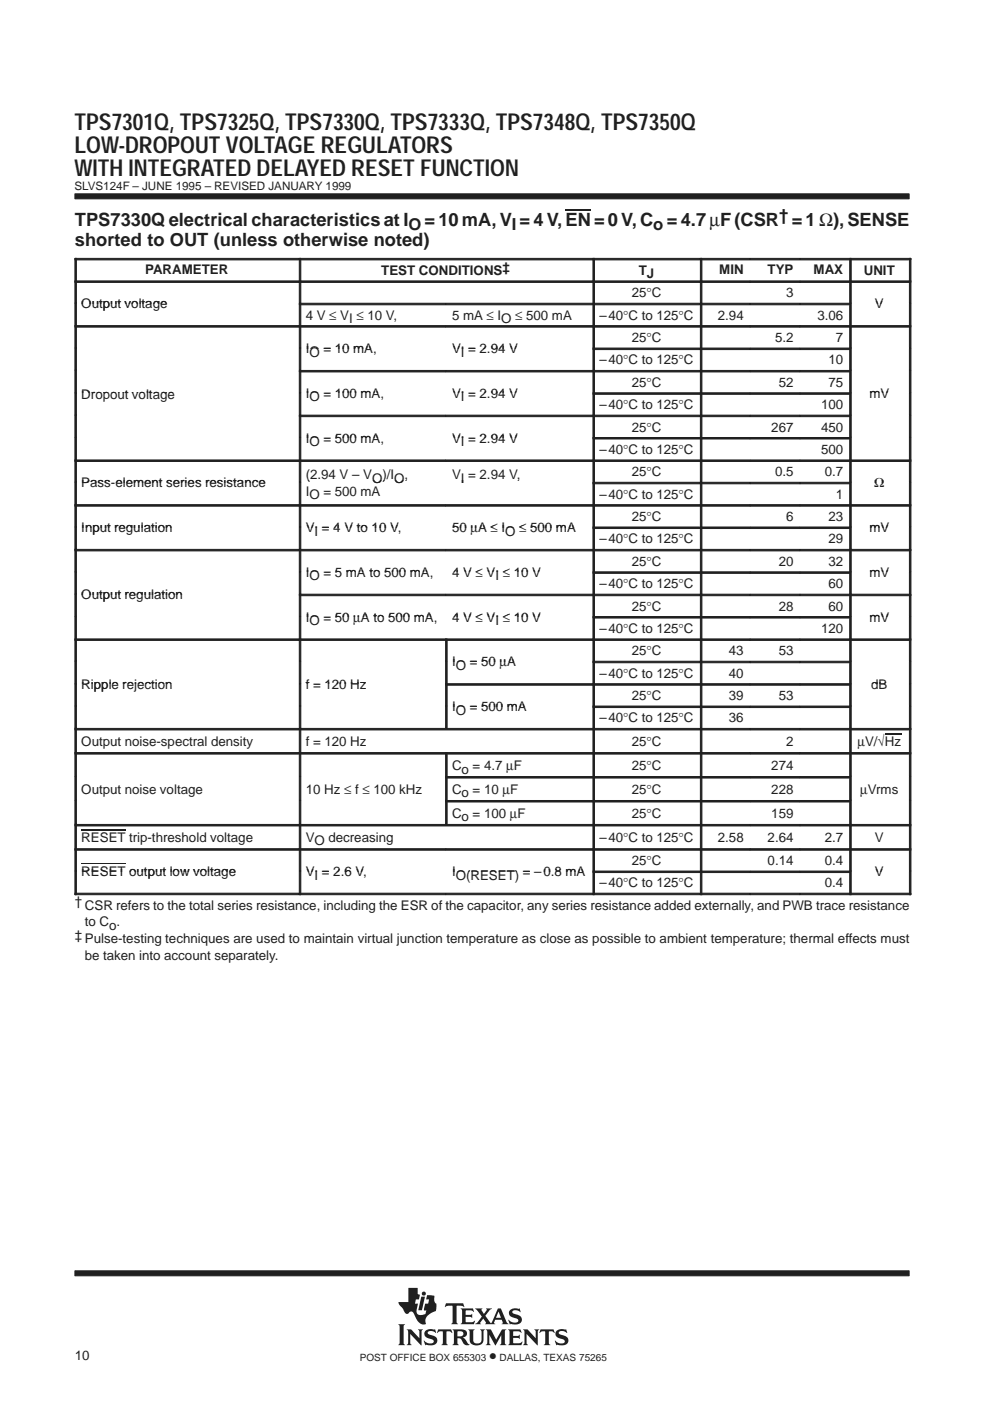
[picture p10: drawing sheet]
<svg xmlns="http://www.w3.org/2000/svg" width="210mm" height="297mm" viewBox="0 0 210 297" stroke-linecap="round" stroke-linejoin="round" font-family="sans-serif">
<g fill="#231f20" stroke="#231f20" stroke-width=".21">
<path d="M15.9 41.1h176.9v1.1h-176.9z" fill-rule="evenodd"/>
<path d="M15.9 269.4h176.9v1.1h-176.9z" fill-rule="evenodd"/>
</g>
<g fill="#231f20">
<path d="M89.3 274.9h.8l-.6 2.9h-.8z"/>
<path d="M95.9 281.9h2.1a.85 .85 0 0 1 1 .8 .85 .85 0 0 1-.9 .9l.4 .2 .7 1 .4 .2-.2 .2a1.11 1.11 0 0 1-1.4-.9l-.3-.4-.7-.2v1.1l.3 .4h-1.4l.3-.5v-2.3z" fill-rule="evenodd"/>
<path d="M100.7 277.4h1.6l-.2 .5 .5 .7 .6-.9-.1-.3h1.2l-.5 .4-.9 1.2 1.2 1.6 1.5-3.2h.6l1.2 2.9 .4 .5h-1.4l.2-.3-.2-.7h-1.4l-.3 .6 .3 .4h-2.2l.2-.4-.5-.8-.7 .8 .2 .4h-1.3l.5-.4 1-1.3z" fill-rule="evenodd"/>
<path d="M118 282.1a2.12 2.12 0 0 1 1.9-.2l.1-.1 .3 .8-.8-.4h-.7a.35 .35 0 0 0-.3 .3 .35 .35 0 0 0 .2 .4l.5 .2a1.16 1.16 0 0 1 1.2 1.7 1.75 1.75 0 0 1-1.6 .4h-.8l-.4-.9 .9 .5h.7a.47 .47 0 0 0 .6-.4 .47 .47 0 0 0-.6-.5 1.21 1.21 0 0 1-1.4-1.5z" fill-rule="evenodd"/>
<path d="M114.6 281.9h2.8l.2 .7-.5-.3h-.6l-.1 .1v2.4l.3 .4h-1.4l.3-.4v-2.4l-.1-.1h-.6l-.6 .3z" fill-rule="evenodd"/>
<path d="M107.7 281.9h2.6l.2 .7-.6-.3-1.1 .1v.8h1l.4-.2v.9l-.3-.2h-1.1v1l1.4 .1 .5-.4-.2 .8h-2.8l.3-.6v-2.2z" fill-rule="evenodd"/>
<path d="M110.9 281.9h1l1.7 1.8v-1.4l-.3-.4h1l-.3 .4v2.9l-2.4-2.4v2l.3 .4h-1l.3-.4v-2.6z" fill-rule="evenodd"/>
<path d="M103 281.9h1.1l1.1 2.1 1.2-2.1h.9l-.3 .4v2.5l.4 .4h-1.4l.3-.4v-1.7l-1.3 2.2-1.3-2.3v1.8l.4 .4h-1.1l.3-.5v-2.3z" fill-rule="evenodd"/>
<path d="M90.2 282.1a2.17 2.17 0 0 1 1.9-.2l.1-.1 .3 .8-.8-.4-.8 .1a.36 .36 0 0 0-.2 .4 .36 .36 0 0 0 .4 .3l.3 .1a1.14 1.14 0 0 1 1.1 .5 1.14 1.14 0 0 1 .1 1.2 1.73 1.73 0 0 1-1.5 .4h-.9l-.4-.9 .1-.1a1.37 1.37 0 0 0 2.1 .3 .6 .6 0 0 0-.8-.6 1.06 1.06 0 0 1-1.1-.6 1.06 1.06 0 0 1 .1-1.2z" fill-rule="evenodd"/>
<path d="M92.9 281.9h2.8l.2 .7-.5-.3h-.6l-.1 .1v2.4l.3 .4h-1.4l.3-.5v-2.4h-.7l-.6 .3z" fill-rule="evenodd"/>
<path d="M99.3 281.9h1.3l-.3 .3v2l.2 .4 .5 .2h.6l.4-.4 .1-2-.3-.5h1l-.3 .3v2a1.56 1.56 0 0 1-1.3 1.1 1.56 1.56 0 0 1-1.5-.7l-.1-2.4z" fill-rule="evenodd"/>
<path d="M86.2 281.9h1l1.7 1.8v-1.4l-.3-.4h1.1l-.3 .3v3l-2.4-2.4v2l.3 .4h-1.1l.3-.5v-2.3z" fill-rule="evenodd"/>
<path d="M84.4 280.8h1.5l-.3 .3v3.7l.3 .4h-1.5l.3-.5v-3.4z" fill-rule="evenodd"/>
<path d="M94.6 276.3h3.6l.2 .8-.7-.3-.9 .1v3.5l.3 .4h-1.4l.3-.4v-3.5l-1-.1-.7 .3z" fill-rule="evenodd"/>
<path d="M97.7 277.4h2.6l.2 .7-.7-.3-1.1 .1v.9h1.1l.3-.2v.9l-.3-.3h-1.1v1l.1 .1h1.3l.5-.3-.1 .8h-2.8l.3-.6v-2.3z" fill-rule="evenodd"/>
<path d="M108.1 277.8l.6-.3h1.3l.2-.1 .2 .8-1.1-.4a.44 .44 0 0 0-.7 .3 .44 .44 0 0 0 .6 .5 1.29 1.29 0 0 1 1.4 1.5 1.27 1.27 0 0 1-1.1 .7l-1.2-.1-.2 .1-.3-1 .8 .5 .7 .1a.47 .47 0 0 0 .6-.4 .47 .47 0 0 0-.5-.5h-.2a1.11 1.11 0 0 1-1.2-1.6z" fill-rule="evenodd"/>
<path d="M86.6 273.1h2v1.2l.4 .2-.2 1h-.6l-.2 .9h.6l-.2 1.1a1.11 1.11 0 0 0 .3 1.2l.6 .1 .9-.2 .2-.8h-.5l.2-1.4h.7l.2-.9h-.7l.3-.9 1.5 .1v1l.1 .5 .3 .2v1a.49 .49 0 0 1-.4 .7l-.7 .3a2.44 2.44 0 0 0-1.2 1.4v.5a.29 .29 0 0 1 .1 .3 .29 .29 0 0 1-.2 .2h-.1a2.38 2.38 0 0 1-2.1-2 .7 .7 0 0 0-.6-.7 .7 .7 0 0 0-.8 .4 .89 .89 0 0 1-1-.9l-.8-.9-.2-.6h2.1z" fill-rule="evenodd"/>
<circle cx="89.9" cy="274.3" r=".43"/>
</g>
<g fill="#fff">
<path d="M105.7 278.1l.5 1.3h-1z"/>
<path d="M97 282.3l.6-.1a.56 .56 0 0 1 .7 .6 .56 .56 0 0 1-.7 .5h-.6z" fill-rule="evenodd"/>
</g>
<path d="M119.9 44.5h5.4" fill="none" stroke="#231f20" stroke-width=".24"/>
<g fill="#231f20" stroke="#231f20" stroke-width=".21">
<path d="M15.9 54.8h.3v4.7h-.3z" fill-rule="evenodd"/>
<path d="M15.9 54.8h47.5v.3h-47.5z" fill-rule="evenodd"/>
<path d="M63.5 54.8h.3v4.7h-.3z" fill-rule="evenodd"/>
<path d="M63.5 54.8h62.2v.3h-62.2z" fill-rule="evenodd"/>
<path d="M125.7 54.8h.3v4.7h-.3z" fill-rule="evenodd"/>
<path d="M125.7 54.8h22.8v.3h-22.8z" fill-rule="evenodd"/>
<path d="M148.5 54.8h.3v4.7h-.3z" fill-rule="evenodd"/>
<path d="M148.5 54.8h10.5v.3h-10.5z" fill-rule="evenodd"/>
<path d="M159.1 54.8h10.5v.3h-10.5z" fill-rule="evenodd"/>
<path d="M169.6 54.8h10.5v.3h-10.5z" fill-rule="evenodd"/>
<path d="M180.2 54.8h.3v4.7h-.3z" fill-rule="evenodd"/>
<path d="M192.8 54.8h.3v4.7h-.3z" fill-rule="evenodd"/>
<path d="M180.2 54.8h12.9v.3h-12.9z" fill-rule="evenodd"/>
<path d="M15.9 59.6h.3v4.7h-.3z" fill-rule="evenodd"/>
<path d="M15.9 59.6h47.5v.3h-47.5z" fill-rule="evenodd"/>
<path d="M63.5 59.6h.3v4.7h-.3z" fill-rule="evenodd"/>
<path d="M63.5 59.6h62.2v.3h-62.2z" fill-rule="evenodd"/>
<path d="M125.7 59.6h.3v4.7h-.3z" fill-rule="evenodd"/>
<path d="M125.7 59.6h22.8v.3h-22.8z" fill-rule="evenodd"/>
<path d="M148.5 59.6h.3v4.7h-.3z" fill-rule="evenodd"/>
<path d="M148.5 59.6h10.5v.3h-10.5z" fill-rule="evenodd"/>
<path d="M159.1 59.6h10.5v.3h-10.5z" fill-rule="evenodd"/>
<path d="M169.6 59.6h10.5v.3h-10.5z" fill-rule="evenodd"/>
<path d="M180.2 59.6h.3v4.7h-.3z" fill-rule="evenodd"/>
<path d="M192.8 59.6h.3v4.7h-.3z" fill-rule="evenodd"/>
<path d="M180.2 59.6h12.9v.3h-12.9z" fill-rule="evenodd"/>
<path d="M15.9 64.3h.3v4.7h-.3z" fill-rule="evenodd"/>
<path d="M63.5 64.3h.3v4.7h-.3z" fill-rule="evenodd"/>
<path d="M63.5 64.3h31v.3h-31z" fill-rule="evenodd"/>
<path d="M94.5 64.3h31.2v.3h-31.2z" fill-rule="evenodd"/>
<path d="M125.7 64.3h.3v4.7h-.3z" fill-rule="evenodd"/>
<path d="M125.7 64.3h22.8v.3h-22.8z" fill-rule="evenodd"/>
<path d="M148.5 64.3h.3v4.7h-.3z" fill-rule="evenodd"/>
<path d="M148.5 64.3h10.5v.3h-10.5z" fill-rule="evenodd"/>
<path d="M159.1 64.3h10.5v.3h-10.5z" fill-rule="evenodd"/>
<path d="M169.6 64.3h10.5v.3h-10.5z" fill-rule="evenodd"/>
<path d="M180.2 64.3h.3v4.7h-.3z" fill-rule="evenodd"/>
<path d="M192.8 64.3h.3v4.7h-.3z" fill-rule="evenodd"/>
<path d="M15.9 69h.3v4.8h-.3z" fill-rule="evenodd"/>
<path d="M15.9 69h47.5v.4h-47.5z" fill-rule="evenodd"/>
<path d="M63.5 69h.3v4.8h-.3z" fill-rule="evenodd"/>
<path d="M63.5 69h31v.4h-31z" fill-rule="evenodd"/>
<path d="M94.5 69h31.2v.4h-31.2z" fill-rule="evenodd"/>
<path d="M125.7 69h.3v4.8h-.3z" fill-rule="evenodd"/>
<path d="M125.7 69h22.8v.4h-22.8z" fill-rule="evenodd"/>
<path d="M148.5 69h.3v4.8h-.3z" fill-rule="evenodd"/>
<path d="M148.5 69h10.5v.4h-10.5z" fill-rule="evenodd"/>
<path d="M159.1 69h10.5v.4h-10.5z" fill-rule="evenodd"/>
<path d="M169.6 69h10.5v.4h-10.5z" fill-rule="evenodd"/>
<path d="M180.2 69h.3v4.8h-.3z" fill-rule="evenodd"/>
<path d="M192.8 69h.3v4.8h-.3z" fill-rule="evenodd"/>
<path d="M180.2 69h12.9v.4h-12.9z" fill-rule="evenodd"/>
<path d="M15.9 73.8h.3v4.7h-.3z" fill-rule="evenodd"/>
<path d="M63.5 73.8h.3v4.7h-.3z" fill-rule="evenodd"/>
<path d="M125.7 73.8h.3v4.7h-.3z" fill-rule="evenodd"/>
<path d="M125.7 73.8h22.8v.3h-22.8z" fill-rule="evenodd"/>
<path d="M148.5 73.8h.3v4.7h-.3z" fill-rule="evenodd"/>
<path d="M148.5 73.8h10.5v.3h-10.5z" fill-rule="evenodd"/>
<path d="M159.1 73.8h10.5v.3h-10.5z" fill-rule="evenodd"/>
<path d="M169.6 73.8h10.5v.3h-10.5z" fill-rule="evenodd"/>
<path d="M180.2 73.8h.3v4.7h-.3z" fill-rule="evenodd"/>
<path d="M192.8 73.8h.3v4.7h-.3z" fill-rule="evenodd"/>
<path d="M15.9 78.5h.3v4.8h-.3z" fill-rule="evenodd"/>
<path d="M63.5 78.5h.3v4.8h-.3z" fill-rule="evenodd"/>
<path d="M63.5 78.5h31v.4h-31z" fill-rule="evenodd"/>
<path d="M94.5 78.5h31.2v.4h-31.2z" fill-rule="evenodd"/>
<path d="M125.7 78.5h.3v4.8h-.3z" fill-rule="evenodd"/>
<path d="M125.7 78.5h22.8v.4h-22.8z" fill-rule="evenodd"/>
<path d="M148.5 78.5h.3v4.8h-.3z" fill-rule="evenodd"/>
<path d="M148.5 78.5h10.5v.4h-10.5z" fill-rule="evenodd"/>
<path d="M159.1 78.5h10.5v.4h-10.5z" fill-rule="evenodd"/>
<path d="M169.6 78.5h10.5v.4h-10.5z" fill-rule="evenodd"/>
<path d="M180.2 78.5h.3v4.8h-.3z" fill-rule="evenodd"/>
<path d="M192.8 78.5h.3v4.8h-.3z" fill-rule="evenodd"/>
<path d="M15.9 83.3h.3v4.7h-.3z" fill-rule="evenodd"/>
<path d="M63.5 83.3h.3v4.7h-.3z" fill-rule="evenodd"/>
<path d="M125.7 83.3h.3v4.7h-.3z" fill-rule="evenodd"/>
<path d="M125.7 83.3h22.8v.3h-22.8z" fill-rule="evenodd"/>
<path d="M148.5 83.3h.3v4.7h-.3z" fill-rule="evenodd"/>
<path d="M148.5 83.3h10.5v.3h-10.5z" fill-rule="evenodd"/>
<path d="M159.1 83.3h10.5v.3h-10.5z" fill-rule="evenodd"/>
<path d="M169.6 83.3h10.5v.3h-10.5z" fill-rule="evenodd"/>
<path d="M180.2 83.3h.3v4.7h-.3z" fill-rule="evenodd"/>
<path d="M192.8 83.3h.3v4.7h-.3z" fill-rule="evenodd"/>
<path d="M15.9 88h.3v4.7h-.3z" fill-rule="evenodd"/>
<path d="M63.5 88h.3v4.7h-.3z" fill-rule="evenodd"/>
<path d="M63.5 88h31v.3h-31z" fill-rule="evenodd"/>
<path d="M94.5 88h31.2v.3h-31.2z" fill-rule="evenodd"/>
<path d="M125.7 88h.3v4.7h-.3z" fill-rule="evenodd"/>
<path d="M125.7 88h22.8v.3h-22.8z" fill-rule="evenodd"/>
<path d="M148.5 88h.3v4.7h-.3z" fill-rule="evenodd"/>
<path d="M148.5 88h10.5v.3h-10.5z" fill-rule="evenodd"/>
<path d="M159.1 88h10.5v.3h-10.5z" fill-rule="evenodd"/>
<path d="M169.6 88h10.5v.3h-10.5z" fill-rule="evenodd"/>
<path d="M180.2 88h.3v4.7h-.3z" fill-rule="evenodd"/>
<path d="M192.8 88h.3v4.7h-.3z" fill-rule="evenodd"/>
<path d="M15.9 92.8h.3v4.7h-.3z" fill-rule="evenodd"/>
<path d="M63.5 92.8h.3v4.7h-.3z" fill-rule="evenodd"/>
<path d="M125.7 92.8h.3v4.7h-.3z" fill-rule="evenodd"/>
<path d="M125.7 92.8h22.8v.3h-22.8z" fill-rule="evenodd"/>
<path d="M148.5 92.8h.3v4.7h-.3z" fill-rule="evenodd"/>
<path d="M148.5 92.8h10.5v.3h-10.5z" fill-rule="evenodd"/>
<path d="M159.1 92.8h10.5v.3h-10.5z" fill-rule="evenodd"/>
<path d="M169.6 92.8h10.5v.3h-10.5z" fill-rule="evenodd"/>
<path d="M180.2 92.8h.3v4.7h-.3z" fill-rule="evenodd"/>
<path d="M192.8 92.8h.3v4.7h-.3z" fill-rule="evenodd"/>
<path d="M15.9 97.5h.3v4.7h-.3z" fill-rule="evenodd"/>
<path d="M15.9 97.5h47.5v.3h-47.5z" fill-rule="evenodd"/>
<path d="M63.5 97.5h.3v4.7h-.3z" fill-rule="evenodd"/>
<path d="M63.5 97.5h31v.3h-31z" fill-rule="evenodd"/>
<path d="M94.5 97.5h31.2v.3h-31.2z" fill-rule="evenodd"/>
<path d="M125.7 97.5h.3v4.7h-.3z" fill-rule="evenodd"/>
<path d="M125.7 97.5h22.8v.3h-22.8z" fill-rule="evenodd"/>
<path d="M148.5 97.5h.3v4.7h-.3z" fill-rule="evenodd"/>
<path d="M148.5 97.5h10.5v.3h-10.5z" fill-rule="evenodd"/>
<path d="M159.1 97.5h10.5v.3h-10.5z" fill-rule="evenodd"/>
<path d="M169.6 97.5h10.5v.3h-10.5z" fill-rule="evenodd"/>
<path d="M180.2 97.5h.3v4.7h-.3z" fill-rule="evenodd"/>
<path d="M192.8 97.5h.3v4.7h-.3z" fill-rule="evenodd"/>
<path d="M180.2 97.5h12.9v.3h-12.9z" fill-rule="evenodd"/>
<path d="M15.9 102.3h.3v4.7h-.3z" fill-rule="evenodd"/>
<path d="M63.5 102.3h.3v4.7h-.3z" fill-rule="evenodd"/>
<path d="M125.7 102.3h.3v4.7h-.3z" fill-rule="evenodd"/>
<path d="M125.7 102.3h22.8v.3h-22.8z" fill-rule="evenodd"/>
<path d="M148.5 102.3h.3v4.7h-.3z" fill-rule="evenodd"/>
<path d="M148.5 102.3h10.5v.3h-10.5z" fill-rule="evenodd"/>
<path d="M159.1 102.3h10.5v.3h-10.5z" fill-rule="evenodd"/>
<path d="M169.6 102.3h10.5v.3h-10.5z" fill-rule="evenodd"/>
<path d="M180.2 102.3h.3v4.7h-.3z" fill-rule="evenodd"/>
<path d="M192.8 102.3h.3v4.7h-.3z" fill-rule="evenodd"/>
<path d="M15.9 107h.3v4.7h-.3z" fill-rule="evenodd"/>
<path d="M15.9 107h47.5v.3h-47.5z" fill-rule="evenodd"/>
<path d="M63.5 107h.3v4.7h-.3z" fill-rule="evenodd"/>
<path d="M63.5 107h31v.3h-31z" fill-rule="evenodd"/>
<path d="M94.5 107h31.2v.3h-31.2z" fill-rule="evenodd"/>
<path d="M125.7 107h.3v4.7h-.3z" fill-rule="evenodd"/>
<path d="M125.7 107h22.8v.3h-22.8z" fill-rule="evenodd"/>
<path d="M148.5 107h.3v4.7h-.3z" fill-rule="evenodd"/>
<path d="M148.5 107h10.5v.3h-10.5z" fill-rule="evenodd"/>
<path d="M159.1 107h10.5v.3h-10.5z" fill-rule="evenodd"/>
<path d="M169.6 107h10.5v.3h-10.5z" fill-rule="evenodd"/>
<path d="M180.2 107h.3v4.7h-.3z" fill-rule="evenodd"/>
<path d="M192.8 107h.3v4.7h-.3z" fill-rule="evenodd"/>
<path d="M180.2 107h12.9v.3h-12.9z" fill-rule="evenodd"/>
<path d="M15.9 111.7h.3v4.8h-.3z" fill-rule="evenodd"/>
<path d="M63.5 111.7h.3v4.8h-.3z" fill-rule="evenodd"/>
<path d="M125.7 111.7h.3v4.8h-.3z" fill-rule="evenodd"/>
<path d="M125.7 111.7h22.8v.4h-22.8z" fill-rule="evenodd"/>
<path d="M148.5 111.7h.3v4.8h-.3z" fill-rule="evenodd"/>
<path d="M148.5 111.7h10.5v.4h-10.5z" fill-rule="evenodd"/>
<path d="M159.1 111.7h10.5v.4h-10.5z" fill-rule="evenodd"/>
<path d="M169.6 111.7h10.5v.4h-10.5z" fill-rule="evenodd"/>
<path d="M180.2 111.7h.3v4.8h-.3z" fill-rule="evenodd"/>
<path d="M192.8 111.7h.3v4.8h-.3z" fill-rule="evenodd"/>
<path d="M15.9 116.5h.3v4.7h-.3z" fill-rule="evenodd"/>
<path d="M15.9 116.5h47.5v.3h-47.5z" fill-rule="evenodd"/>
<path d="M63.5 116.5h.3v4.7h-.3z" fill-rule="evenodd"/>
<path d="M63.5 116.5h31v.3h-31z" fill-rule="evenodd"/>
<path d="M94.5 116.5h31.2v.3h-31.2z" fill-rule="evenodd"/>
<path d="M125.7 116.5h.3v4.7h-.3z" fill-rule="evenodd"/>
<path d="M125.7 116.5h22.8v.3h-22.8z" fill-rule="evenodd"/>
<path d="M148.5 116.5h.3v4.7h-.3z" fill-rule="evenodd"/>
<path d="M148.5 116.5h10.5v.3h-10.5z" fill-rule="evenodd"/>
<path d="M159.1 116.5h10.5v.3h-10.5z" fill-rule="evenodd"/>
<path d="M169.6 116.5h10.5v.3h-10.5z" fill-rule="evenodd"/>
<path d="M180.2 116.5h.3v4.7h-.3z" fill-rule="evenodd"/>
<path d="M192.8 116.5h.3v4.7h-.3z" fill-rule="evenodd"/>
<path d="M180.2 116.5h12.9v.3h-12.9z" fill-rule="evenodd"/>
<path d="M15.9 121.2h.3v4.8h-.3z" fill-rule="evenodd"/>
<path d="M63.5 121.2h.3v4.8h-.3z" fill-rule="evenodd"/>
<path d="M125.7 121.2h.3v4.8h-.3z" fill-rule="evenodd"/>
<path d="M125.7 121.2h22.8v.4h-22.8z" fill-rule="evenodd"/>
<path d="M148.5 121.2h.3v4.8h-.3z" fill-rule="evenodd"/>
<path d="M148.5 121.2h10.5v.4h-10.5z" fill-rule="evenodd"/>
<path d="M159.1 121.2h10.5v.4h-10.5z" fill-rule="evenodd"/>
<path d="M169.6 121.2h10.5v.4h-10.5z" fill-rule="evenodd"/>
<path d="M180.2 121.2h.3v4.8h-.3z" fill-rule="evenodd"/>
<path d="M192.8 121.2h.3v4.8h-.3z" fill-rule="evenodd"/>
<path d="M15.9 126h.3v4.7h-.3z" fill-rule="evenodd"/>
<path d="M63.5 126h.3v4.7h-.3z" fill-rule="evenodd"/>
<path d="M63.5 126h31v.3h-31z" fill-rule="evenodd"/>
<path d="M94.5 126h31.2v.3h-31.2z" fill-rule="evenodd"/>
<path d="M125.7 126h.3v4.7h-.3z" fill-rule="evenodd"/>
<path d="M125.7 126h22.8v.3h-22.8z" fill-rule="evenodd"/>
<path d="M148.5 126h.3v4.7h-.3z" fill-rule="evenodd"/>
<path d="M148.5 126h10.5v.3h-10.5z" fill-rule="evenodd"/>
<path d="M159.1 126h10.5v.3h-10.5z" fill-rule="evenodd"/>
<path d="M169.6 126h10.5v.3h-10.5z" fill-rule="evenodd"/>
<path d="M180.2 126h.3v4.7h-.3z" fill-rule="evenodd"/>
<path d="M192.8 126h.3v4.7h-.3z" fill-rule="evenodd"/>
<path d="M180.2 126h12.9v.3h-12.9z" fill-rule="evenodd"/>
<path d="M15.9 130.7h.3v4.7h-.3z" fill-rule="evenodd"/>
<path d="M63.5 130.7h.3v4.7h-.3z" fill-rule="evenodd"/>
<path d="M125.7 130.7h.3v4.7h-.3z" fill-rule="evenodd"/>
<path d="M125.7 130.7h22.8v.3h-22.8z" fill-rule="evenodd"/>
<path d="M148.5 130.7h.3v4.7h-.3z" fill-rule="evenodd"/>
<path d="M148.5 130.7h10.5v.3h-10.5z" fill-rule="evenodd"/>
<path d="M159.1 130.7h10.5v.3h-10.5z" fill-rule="evenodd"/>
<path d="M169.6 130.7h10.5v.3h-10.5z" fill-rule="evenodd"/>
<path d="M180.2 130.7h.3v4.7h-.3z" fill-rule="evenodd"/>
<path d="M192.8 130.7h.3v4.7h-.3z" fill-rule="evenodd"/>
<path d="M15.9 135.5h.3v4.7h-.3z" fill-rule="evenodd"/>
<path d="M15.9 135.5h47.5v.3h-47.5z" fill-rule="evenodd"/>
<path d="M63.5 135.5h.3v4.7h-.3z" fill-rule="evenodd"/>
<path d="M63.5 135.5h31v.3h-31z" fill-rule="evenodd"/>
<path d="M94.5 135.5h.3v4.7h-.3z" fill-rule="evenodd"/>
<path d="M94.5 135.5h31.2v.3h-31.2z" fill-rule="evenodd"/>
<path d="M125.7 135.5h.3v4.7h-.3z" fill-rule="evenodd"/>
<path d="M125.7 135.5h22.8v.3h-22.8z" fill-rule="evenodd"/>
<path d="M148.5 135.5h.3v4.7h-.3z" fill-rule="evenodd"/>
<path d="M148.5 135.5h10.5v.3h-10.5z" fill-rule="evenodd"/>
<path d="M159.1 135.5h10.5v.3h-10.5z" fill-rule="evenodd"/>
<path d="M169.6 135.5h10.5v.3h-10.5z" fill-rule="evenodd"/>
<path d="M180.2 135.5h.3v4.7h-.3z" fill-rule="evenodd"/>
<path d="M192.8 135.5h.3v4.7h-.3z" fill-rule="evenodd"/>
<path d="M180.2 135.5h12.9v.3h-12.9z" fill-rule="evenodd"/>
<path d="M15.9 140.2h.3v4.7h-.3z" fill-rule="evenodd"/>
<path d="M63.5 140.2h.3v4.7h-.3z" fill-rule="evenodd"/>
<path d="M94.5 140.2h.3v4.7h-.3z" fill-rule="evenodd"/>
<path d="M125.7 140.2h.3v4.7h-.3z" fill-rule="evenodd"/>
<path d="M125.7 140.2h22.8v.3h-22.8z" fill-rule="evenodd"/>
<path d="M148.5 140.2h.3v4.7h-.3z" fill-rule="evenodd"/>
<path d="M148.5 140.2h10.5v.3h-10.5z" fill-rule="evenodd"/>
<path d="M159.1 140.2h10.5v.3h-10.5z" fill-rule="evenodd"/>
<path d="M169.6 140.2h10.5v.3h-10.5z" fill-rule="evenodd"/>
<path d="M180.2 140.2h.3v4.7h-.3z" fill-rule="evenodd"/>
<path d="M192.8 140.2h.3v4.7h-.3z" fill-rule="evenodd"/>
<path d="M15.9 145h.3v4.7h-.3z" fill-rule="evenodd"/>
<path d="M63.5 145h.3v4.7h-.3z" fill-rule="evenodd"/>
<path d="M94.5 145h.3v4.7h-.3z" fill-rule="evenodd"/>
<path d="M94.5 145h31.2v.3h-31.2z" fill-rule="evenodd"/>
<path d="M125.7 145h.3v4.7h-.3z" fill-rule="evenodd"/>
<path d="M125.7 145h22.8v.3h-22.8z" fill-rule="evenodd"/>
<path d="M148.5 145h.3v4.7h-.3z" fill-rule="evenodd"/>
<path d="M148.5 145h10.5v.3h-10.5z" fill-rule="evenodd"/>
<path d="M159.1 145h10.5v.3h-10.5z" fill-rule="evenodd"/>
<path d="M169.6 145h10.5v.3h-10.5z" fill-rule="evenodd"/>
<path d="M180.2 145h.3v4.7h-.3z" fill-rule="evenodd"/>
<path d="M192.8 145h.3v4.7h-.3z" fill-rule="evenodd"/>
<path d="M15.9 149.7h.3v4.7h-.3z" fill-rule="evenodd"/>
<path d="M63.5 149.7h.3v4.7h-.3z" fill-rule="evenodd"/>
<path d="M94.5 149.7h.3v4.7h-.3z" fill-rule="evenodd"/>
<path d="M125.7 149.7h.3v4.7h-.3z" fill-rule="evenodd"/>
<path d="M125.7 149.7h22.8v.3h-22.8z" fill-rule="evenodd"/>
<path d="M148.5 149.7h.3v4.7h-.3z" fill-rule="evenodd"/>
<path d="M148.5 149.7h10.5v.3h-10.5z" fill-rule="evenodd"/>
<path d="M159.1 149.7h10.5v.3h-10.5z" fill-rule="evenodd"/>
<path d="M169.6 149.7h10.5v.3h-10.5z" fill-rule="evenodd"/>
<path d="M180.2 149.7h.3v4.7h-.3z" fill-rule="evenodd"/>
<path d="M192.8 149.7h.3v4.7h-.3z" fill-rule="evenodd"/>
<path d="M15.9 154.4h.3v5.1h-.3z" fill-rule="evenodd"/>
<path d="M15.9 154.4h47.5v.4h-47.5z" fill-rule="evenodd"/>
<path d="M63.5 154.4h.3v5.1h-.3z" fill-rule="evenodd"/>
<path d="M63.5 154.4h62.2v.4h-62.2z" fill-rule="evenodd"/>
<path d="M125.7 154.4h.3v5.1h-.3z" fill-rule="evenodd"/>
<path d="M125.7 154.4h22.8v.4h-22.8z" fill-rule="evenodd"/>
<path d="M148.5 154.4h.3v5.1h-.3z" fill-rule="evenodd"/>
<path d="M148.5 154.4h10.5v.4h-10.5z" fill-rule="evenodd"/>
<path d="M159.1 154.4h10.5v.4h-10.5z" fill-rule="evenodd"/>
<path d="M169.6 154.4h10.5v.4h-10.5z" fill-rule="evenodd"/>
<path d="M180.2 154.4h.3v5.1h-.3z" fill-rule="evenodd"/>
<path d="M192.8 154.4h.3v5.1h-.3z" fill-rule="evenodd"/>
<path d="M180.2 154.4h12.9v.4h-12.9z" fill-rule="evenodd"/>
<path d="M15.9 159.6h.3v5h-.3z" fill-rule="evenodd"/>
<path d="M15.9 159.6h47.5v.3h-47.5z" fill-rule="evenodd"/>
<path d="M63.5 159.6h.3v5h-.3z" fill-rule="evenodd"/>
<path d="M63.5 159.6h31v.3h-31z" fill-rule="evenodd"/>
<path d="M94.5 159.6h.3v5h-.3z" fill-rule="evenodd"/>
<path d="M94.5 159.6h31.2v.3h-31.2z" fill-rule="evenodd"/>
<path d="M125.7 159.6h.3v5h-.3z" fill-rule="evenodd"/>
<path d="M125.7 159.6h22.8v.3h-22.8z" fill-rule="evenodd"/>
<path d="M148.5 159.6h.3v5h-.3z" fill-rule="evenodd"/>
<path d="M148.5 159.6h10.5v.3h-10.5z" fill-rule="evenodd"/>
<path d="M159.1 159.6h10.5v.3h-10.5z" fill-rule="evenodd"/>
<path d="M169.6 159.6h10.5v.3h-10.5z" fill-rule="evenodd"/>
<path d="M180.2 159.6h.3v5h-.3z" fill-rule="evenodd"/>
<path d="M192.8 159.6h.3v5h-.3z" fill-rule="evenodd"/>
<path d="M180.2 159.6h12.9v.3h-12.9z" fill-rule="evenodd"/>
<path d="M15.9 164.6h.3v5.1h-.3z" fill-rule="evenodd"/>
<path d="M63.5 164.6h.3v5.1h-.3z" fill-rule="evenodd"/>
<path d="M94.5 164.6h.3v5.1h-.3z" fill-rule="evenodd"/>
<path d="M94.5 164.6h31.2v.4h-31.2z" fill-rule="evenodd"/>
<path d="M125.7 164.6h.3v5.1h-.3z" fill-rule="evenodd"/>
<path d="M125.7 164.6h22.8v.4h-22.8z" fill-rule="evenodd"/>
<path d="M148.5 164.6h.3v5.1h-.3z" fill-rule="evenodd"/>
<path d="M148.5 164.6h10.5v.4h-10.5z" fill-rule="evenodd"/>
<path d="M159.1 164.6h10.5v.4h-10.5z" fill-rule="evenodd"/>
<path d="M169.6 164.6h10.5v.4h-10.5z" fill-rule="evenodd"/>
<path d="M180.2 164.6h.3v5.1h-.3z" fill-rule="evenodd"/>
<path d="M192.8 164.6h.3v5.1h-.3z" fill-rule="evenodd"/>
<path d="M15.9 169.7h.3v5.1h-.3z" fill-rule="evenodd"/>
<path d="M63.5 169.7h.3v5.1h-.3z" fill-rule="evenodd"/>
<path d="M94.5 169.7h.3v5.1h-.3z" fill-rule="evenodd"/>
<path d="M94.5 169.7h31.2v.3h-31.2z" fill-rule="evenodd"/>
<path d="M125.7 169.7h.3v5.1h-.3z" fill-rule="evenodd"/>
<path d="M125.7 169.7h22.8v.3h-22.8z" fill-rule="evenodd"/>
<path d="M148.5 169.7h.3v5.1h-.3z" fill-rule="evenodd"/>
<path d="M148.5 169.7h10.5v.3h-10.5z" fill-rule="evenodd"/>
<path d="M159.1 169.7h10.5v.3h-10.5z" fill-rule="evenodd"/>
<path d="M169.6 169.7h10.5v.3h-10.5z" fill-rule="evenodd"/>
<path d="M180.2 169.7h.3v5.1h-.3z" fill-rule="evenodd"/>
<path d="M192.8 169.7h.3v5.1h-.3z" fill-rule="evenodd"/>
<path d="M15.9 174.8h.3v5.1h-.3z" fill-rule="evenodd"/>
<path d="M15.9 174.8h47.5v.3h-47.5z" fill-rule="evenodd"/>
<path d="M63.5 174.8h.3v5.1h-.3z" fill-rule="evenodd"/>
<path d="M63.5 174.8h62.2v.3h-62.2z" fill-rule="evenodd"/>
<path d="M125.7 174.8h.3v5.1h-.3z" fill-rule="evenodd"/>
<path d="M125.7 174.8h22.8v.3h-22.8z" fill-rule="evenodd"/>
<path d="M148.5 174.8h.3v5.1h-.3z" fill-rule="evenodd"/>
<path d="M148.5 174.8h10.5v.3h-10.5z" fill-rule="evenodd"/>
<path d="M159.1 174.8h10.5v.3h-10.5z" fill-rule="evenodd"/>
<path d="M169.6 174.8h10.5v.3h-10.5z" fill-rule="evenodd"/>
<path d="M180.2 174.8h.3v5.1h-.3z" fill-rule="evenodd"/>
<path d="M192.8 174.8h.3v5.1h-.3z" fill-rule="evenodd"/>
<path d="M180.2 174.8h12.9v.3h-12.9z" fill-rule="evenodd"/>
<path d="M15.9 179.9h.3v4.8h-.3z" fill-rule="evenodd"/>
<path d="M15.9 179.9h47.5v.4h-47.5z" fill-rule="evenodd"/>
<path d="M63.5 179.9h.3v4.8h-.3z" fill-rule="evenodd"/>
<path d="M63.5 179.9h31v.4h-31z" fill-rule="evenodd"/>
<path d="M94.5 179.9h31.2v.4h-31.2z" fill-rule="evenodd"/>
<path d="M125.7 179.9h.3v4.8h-.3z" fill-rule="evenodd"/>
<path d="M125.7 179.9h22.8v.4h-22.8z" fill-rule="evenodd"/>
<path d="M148.5 179.9h.3v4.8h-.3z" fill-rule="evenodd"/>
<path d="M148.5 179.9h10.5v.4h-10.5z" fill-rule="evenodd"/>
<path d="M159.1 179.9h10.5v.4h-10.5z" fill-rule="evenodd"/>
<path d="M169.6 179.9h10.5v.4h-10.5z" fill-rule="evenodd"/>
<path d="M180.2 179.9h.3v4.8h-.3z" fill-rule="evenodd"/>
<path d="M192.8 179.9h.3v4.8h-.3z" fill-rule="evenodd"/>
<path d="M180.2 179.9h12.9v.4h-12.9z" fill-rule="evenodd"/>
<path d="M15.9 184.7h.3v5h-.3z" fill-rule="evenodd"/>
<path d="M15.9 189.4h47.5v.3h-47.5z" fill-rule="evenodd"/>
<path d="M63.5 184.7h.3v5h-.3z" fill-rule="evenodd"/>
<path d="M63.5 189.4h31v.3h-31z" fill-rule="evenodd"/>
<path d="M94.5 189.4h31.2v.3h-31.2z" fill-rule="evenodd"/>
<path d="M125.7 184.7h.3v5h-.3z" fill-rule="evenodd"/>
<path d="M125.7 184.7h22.8v.3h-22.8z" fill-rule="evenodd"/>
<path d="M125.7 189.4h22.8v.3h-22.8z" fill-rule="evenodd"/>
<path d="M148.5 184.7h.3v5h-.3z" fill-rule="evenodd"/>
<path d="M148.5 184.7h10.5v.3h-10.5z" fill-rule="evenodd"/>
<path d="M148.5 189.4h10.5v.3h-10.5z" fill-rule="evenodd"/>
<path d="M159.1 184.7h10.5v.3h-10.5z" fill-rule="evenodd"/>
<path d="M159.1 189.4h10.5v.3h-10.5z" fill-rule="evenodd"/>
<path d="M169.6 184.7h10.5v.3h-10.5z" fill-rule="evenodd"/>
<path d="M169.6 189.4h10.5v.3h-10.5z" fill-rule="evenodd"/>
<path d="M180.2 184.7h.3v5h-.3z" fill-rule="evenodd"/>
<path d="M192.8 184.7h.3v5h-.3z" fill-rule="evenodd"/>
<path d="M180.2 189.4h12.9v.3h-12.9z" fill-rule="evenodd"/>
</g>
<path d="M187.6 155.5h3.5M17.2 175.9h9.4" fill="none" stroke="#231f20" stroke-width=".36"/>
<path d="M17.2 183.2h9.4" fill="none" stroke="#231f20" stroke-width=".21"/>
<g font-size="4.9" fill="#231f20">
<text x="15.8" y="27.5">TPS7301Q, TPS7325Q, TPS7330Q, TPS7333Q, TPS7348Q, TPS7350Q</text>
<text x="15.8" y="32.5">LOW-DROPOUT VOLTAGE REGULATORS</text>
<text x="15.8" y="37.4">WITH INTEGRATED DELAYED RESET FUNCTION</text>
</g>
<g font-size="3.9" fill="#231f20">
<text x="15.9" y="47.8">TPS7330Q electrical characteristics at I</text>
<text x="15.9" y="52.1">shorted to OUT (unless otherwise noted)</text>
</g>
<g font-size="3.5" fill="#231f20">
<text x="165.2" y="46.9">† = 1 Ω), SENSE</text>
<text x="86.6" y="48.8">O = 10 mA, VI= 4 V, EN = 0 V, Co = 4.7 µF (CSR</text>
<text x="103.7" y="288.6">•</text>
</g>
<g font-size="2.8" fill="#231f20">
<text x="30.8" y="58.1">PARAMETER</text>
<text x="80.8" y="58.3">TEST CONDITIONS‡</text>
<text x="135.4" y="58.2">TJ</text>
<text x="152.5" y="58.1">MIN</text>
<text x="162.7" y="58.1">TYP</text>
<text x="172.5" y="58.1">MAX</text>
<text x="183.1" y="58.3">UNIT</text>
<text x="17.2" y="65.4">Output voltage</text>
<text x="133.9" y="63">25°C</text>
<text x="166.7" y="63">3</text>
<text x="185.5" y="65.4">V</text>
<text x="64.8" y="67.8">4 V ≤ VI ≤ 10 V,</text>
<text x="95.8" y="67.8">5 mA ≤ IO ≤ 500 mA</text>
<text x="127.1" y="67.8">–40°C to 125°C</text>
<text x="152.2" y="67.8">2.94</text>
<text x="173.3" y="67.8">3.06</text>
<text x="64.8" y="74.9">IO = 10 mA,</text>
<text x="64.8" y="74.9">IO = 10 mA</text>
<text x="95.8" y="74.9">VI = 2.94 V</text>
<text x="95.8" y="74.9">VI = 2 94 V</text>
<text x="127.1" y="77.3">–40°C to 125°C</text>
<text x="133.9" y="72.5">25°C</text>
<text x="164.3" y="72.5">5.2</text>
<text x="175.6" y="77.3">10</text>
<text x="177.2" y="72.5">7</text>
<text x="133.9" y="82">25°C</text>
<text x="165.1" y="82">52</text>
<text x="175.6" y="82">75</text>
<text x="17.2" y="84.6">Dropout voltage</text>
<text x="64.8" y="84.4">IO = 100 mA</text>
<text x="64.8" y="84.4">IO = 100 mA,</text>
<text x="95.8" y="84.4">VI = 2.94 V</text>
<text x="95.8" y="84.4">VI = 2 94 V</text>
<text x="127.1" y="86.8">–40°C to 125°C</text>
<text x="174.1" y="86.8">100</text>
<text x="184.3" y="84.4">mV</text>
<text x="64.8" y="93.9">IO = 500 mA</text>
<text x="64.8" y="93.9">IO = 500 mA,</text>
<text x="95.8" y="93.9">VI = 2.94 V</text>
<text x="95.8" y="93.9">VI = 2 94 V</text>
<text x="133.9" y="91.5">25°C</text>
<text x="163.5" y="91.5">267</text>
<text x="174.1" y="91.5">450</text>
<text x="64.8" y="101.7">(2.94 V – VO) O,</text>
<text x="64.8" y="101.7">(</text>
<text x="95.8" y="101.7">VII = 2.94 V,,</text>
<text x="127.1" y="96.2">–40°C to 125°C</text>
<text x="133.9" y="101">25°C</text>
<text x="164.3" y="101">0.5</text>
<text x="174.1" y="96.2">500</text>
<text x="174.9" y="101">0.7</text>
<text x="17.2" y="103.4">Pass element series resistance</text>
<text x="17.2" y="103.4">Pass-element series resistance</text>
<text x="64.8" y="105.2">IO = 500 mA</text>
<text x="78.9" y="102.4">O)/IO,</text>
<text x="127.1" y="105.7">–40°C to 125°C</text>
<text x="177.2" y="105.7">1</text>
<text x="185.4" y="103.4">Ω</text>
<text x="17.2" y="112.8">Input regulation</text>
<text x="64.8" y="112.8">VI = 4 V to 10 V,</text>
<text x="64.8" y="112.8">VI = 4 V to 10 V</text>
<text x="95.8" y="112.8">50 µA ≤ IO ≤ 500 mA</text>
<text x="133.9" y="110.5">25°C</text>
<text x="166.7" y="110.5">6</text>
<text x="175.6" y="110.5">23</text>
<text x="184.3" y="112.8">mV</text>
<text x="127.1" y="115.2">–40°C to 125°C</text>
<text x="133.9" y="120">25°C</text>
<text x="165.1" y="120">20</text>
<text x="175.6" y="115.2">29</text>
<text x="175.6" y="120">32</text>
<text x="64.8" y="122.3">IO = 5 mA to 500 mA,</text>
<text x="64.8" y="122.3">IO = 5 mA to 500 mA</text>
<text x="95.8" y="122.3">4 V ≤ VI ≤ 10 V</text>
<text x="127.1" y="124.7">–40°C to 125°C</text>
<text x="175.6" y="124.7">60</text>
<text x="184.3" y="122.3">mV</text>
<text x="17.2" y="127.1">Output regulation</text>
<text x="64.8" y="131.8">IO = 50 µA to 500 mA,</text>
<text x="64.8" y="131.8">IO = 50 µA to 500 mA</text>
<text x="95.8" y="131.8">4 V ≤ VI ≤ 10 V</text>
<text x="133.9" y="129.5">25°C</text>
<text x="165.1" y="129.5">28</text>
<text x="175.6" y="129.5">60</text>
<text x="184.3" y="131.8">mV</text>
<text x="127.1" y="134.2">–40°C to 125°C</text>
<text x="174.1" y="134.2">120</text>
<text x="95.8" y="141.3">IO = 50 µA</text>
<text x="127.1" y="143.7">–40°C to 125°C</text>
<text x="133.9" y="138.9">25°C</text>
<text x="154.5" y="138.9">43</text>
<text x="154.5" y="143.7">40</text>
<text x="165.1" y="138.9">53</text>
<text x="17.2" y="146">Ripple rejection</text>
<text x="64.8" y="146">f = 120 Hz</text>
<text x="133.9" y="148.4">25°C</text>
<text x="154.5" y="148.4">39</text>
<text x="165.1" y="148.4">53</text>
<text x="184.7" y="146">dB</text>
<text x="95.8" y="150.8">IO = 500 mA</text>
<text x="127.1" y="153.2">–40°C to 125°C</text>
<text x="154.5" y="153.2">36</text>
<text x="17.2" y="158.1">Output noise-spectral density</text>
<text x="64.8" y="158.1">f = 120 Hz</text>
<text x="133.9" y="158.1">25°C</text>
<text x="166.7" y="158.1">2</text>
<text x="181.8" y="158.2">µV/√Hz</text>
<text x="95.8" y="163.3">Co = 4.7 µF</text>
<text x="133.9" y="163.2">25°C</text>
<text x="163.5" y="163.2">274</text>
<text x="17.2" y="168.4">Output noise voltage</text>
<text x="64.8" y="168.4">10 Hz ≤ f ≤ 100 kHz</text>
<text x="95.8" y="168.4">Co = 10 µF</text>
<text x="95.8" y="173.5">Co = 100 µF</text>
<text x="133.9" y="168.3">25°C</text>
<text x="133.9" y="173.4">25°C</text>
<text x="163.5" y="168.3">228</text>
<text x="163.5" y="173.4">159</text>
<text x="182.4" y="168.4">µVrms</text>
<text x="17.2" y="178.6">RESET trip-threshold voltage</text>
<text x="64.8" y="178.5">VO decreasing</text>
<text x="127.1" y="178.5">–40°C to 125°C</text>
<text x="152.2" y="178.5">2.58</text>
<text x="162.8" y="178.5">2.64</text>
<text x="174.9" y="178.5">2.7</text>
<text x="185.5" y="178.5">V</text>
<text x="17.2" y="185.7">RESET output low voltage</text>
<text x="64.8" y="185.8">VI = 2.6 V</text>
<text x="64.8" y="185.8">VI = 2 6 V,</text>
<text x="95.8" y="185.8">IO(RESET) =</text>
<text x="95.8" y="185.8">IO(RESET) = –0 8 mA</text>
<text x="115.2" y="185.8">0.8 mA</text>
<text x="133.9" y="183.4">25°C</text>
<text x="162.8" y="183.4">0.14</text>
<text x="174.9" y="183.4">0.4</text>
<text x="185.5" y="185.8">V</text>
<text x="127.1" y="188.1">–40°C to 125°C</text>
<text x="174.9" y="188.1">0.4</text>
<text x="15.9" y="192.2">† CSR refers to the total series resistance, including the ESR of the capacitor, any series resistance added externally, and PWB trace resistance</text>
<text x="18" y="196.4">to Co.</text>
<text x="15.9" y="199.2">‡ Pulse-testing techniques are used to maintain virtual junction temperature as close as possible to ambient temperature; thermal effects must</text>
<text x="18" y="203.4">be taken into account separately.</text>
<text x="15.9" y="288.4">10</text>
</g>
<text font-size="2.5" fill="#231f20" x="15.8" y="40.3">SLVS124F – JUNE 1995 – REVISED JANUARY 1999</text>
<g font-size="2.1" fill="#231f20">
<text x="76.3" y="288.6">POST OFFICE BOX 655303</text>
<text x="105.9" y="288.6">DALLAS, TEXAS 75265</text>
</g>
</svg>
